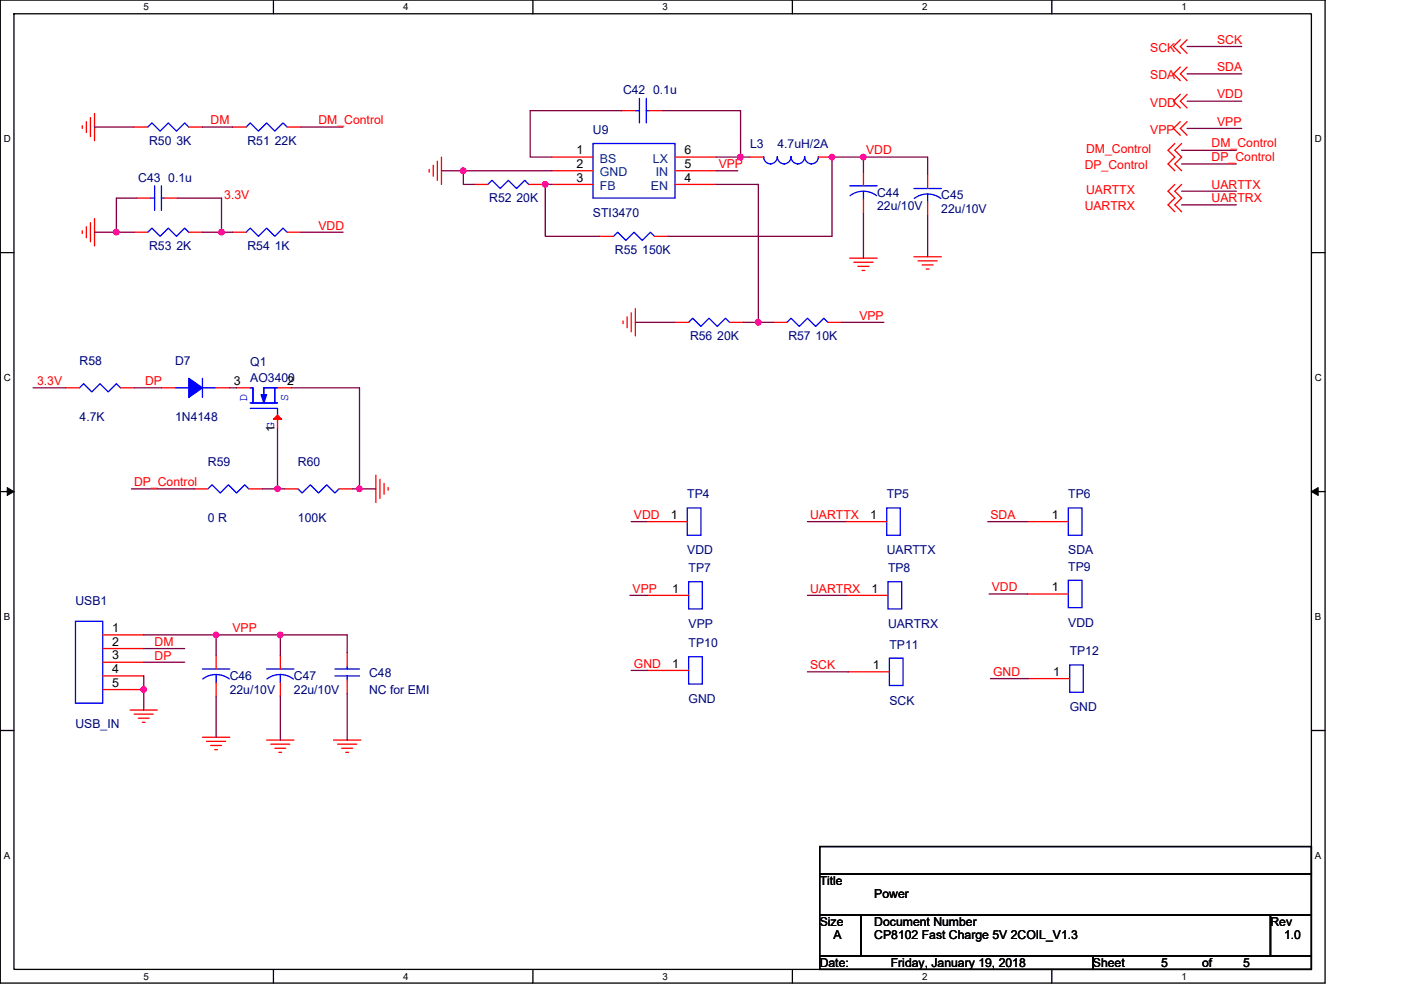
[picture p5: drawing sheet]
<svg xmlns="http://www.w3.org/2000/svg" width="297mm" height="210mm" viewBox="0 0 297 210" stroke-linecap="round" stroke-linejoin="round" font-family="sans-serif">
<path d="M.1 0h280.8v208.5h-280.8zM3 2.9h275v202.7h-275z" fill="none" stroke="#000" stroke-width=".28"/>
<g fill="#fff">
<path d="M30.5 .3h1.1v2.3h-1.1z"/>
<path d="M30.5 205.9h1.1v2.3h-1.1z"/>
</g>
<path d="M58 0v2.9M58 205.6v2.9" fill="none" stroke="#000" stroke-width=".28"/>
<g fill="#fff">
<path d="M85.5 .3h1.1v2.3h-1.1z"/>
<path d="M85.5 205.9h1.1v2.3h-1.1z"/>
</g>
<path d="M113 0v2.9M113 205.6v2.9" fill="none" stroke="#000" stroke-width=".28"/>
<g fill="#fff">
<path d="M140.5 .3h1.1v2.3h-1.1z"/>
<path d="M140.5 205.9h1.1v2.3h-1.1z"/>
</g>
<path d="M168 0v2.9M168 205.6v2.9" fill="none" stroke="#000" stroke-width=".28"/>
<g fill="#fff">
<path d="M195.5 .3h1.2v2.3h-1.2z"/>
<path d="M195.5 205.9h1.2v2.3h-1.2z"/>
</g>
<path d="M223 0v2.9M223 205.6v2.9" fill="none" stroke="#000" stroke-width=".28"/>
<g fill="#fff">
<path d="M250.5 .3h1.2v2.3h-1.2z"/>
<path d="M250.5 205.9h1.2v2.3h-1.2z"/>
<path d="M.8 28.3h1.5v2.3h-1.5z"/>
<path d="M278.8 28.3h1.5v2.3h-1.5z"/>
<path d="M.8 78.9h1.5v2.3h-1.5z"/>
<path d="M278.8 78.9h1.5v2.3h-1.5z"/>
</g>
<path d="M.1 53.6h2.9M278 53.6h2.9" fill="none" stroke="#000" stroke-width=".28"/>
<g fill="#fff">
<path d="M.8 129.6h1.4v2.3h-1.4z"/>
<path d="M278.8 129.6h1.4v2.3h-1.4z"/>
</g>
<path d="M.1 104.3h2.9M278 104.3h2.9" fill="none" stroke="#000" stroke-width=".28"/>
<path d="M1.5 103.4l1.5 .9-1.5 .8zM278 104.3l1.5-.9v1.7z" fill="#000" stroke="#000" stroke-width=".21"/>
<g fill="#fff">
<path d="M.8 180.3h1.4v2.3h-1.4z"/>
<path d="M278.8 180.3h1.4v2.3h-1.4z"/>
</g>
<path d="M.1 154.9h2.9M278 154.9h2.9M173.8 179.6h104.2v5.7h-104.2zM173.8 194h8.7v8.7h-8.7zM173.8 185.3h104.2v8.7h-104.2zM182.5 194h86.9v8.7h-86.9zM269.4 194h8.6v8.7h-8.6zM173.8 202.7h57.9v2.9h-57.9zM231.7 202.7h46.3v2.9h-46.3z" fill="none" stroke="#000" stroke-width=".28"/>
<g fill="none" stroke="#f00" stroke-width=".28">
<path d="M250.2 8.4l-1.4 1.5 1.4 1.4M250.2 14.2l-1.4 1.5 1.4 1.4M251.7 8.4l-1.5 1.5 1.5 1.4M251.7 14.2l-1.5 1.5 1.5 1.4M17.4 26.7v.5M18.3 25.8v2.3M19.2 24.9v4.1M20 24.1v5.7M28.4 26.9h2.9M40 26.9h2.9M49.3 26.9h2.9M60.9 26.9h2.9"/>
<path d="M91 35.9v.6M91.9 35.1v2.3M92.7 34.2v4M93.6 33.3v5.8M100.5 39.1h2.9M112.1 39.1h2.9M117 33.3h8.7M117 36.2h8.7M117 39.1h8.7M131.8 23.5h2.9M137.6 23.5h2.9M143.1 33.3h8.7"/>
<path d="M143.1 36.2h8.7M143.1 39.1h8.7M159 33.3h2.9M173.5 33.3h2.9M183.1 36.5v2.9M196.7 37.1v2.9M249.1 30.4l-1.5 1.5 1.5 1.4-1.5 1.5 1.5 1.4M249.1 39.1l-1.5 1.5 1.5 1.4-1.5 1.5 1.5 1.4M250.2 20l-1.4 1.5 1.4 1.4M250.3 25.8l-1.5 1.4 1.5 1.5M250.5 30.4l-1.4 1.5 1.4 1.4-1.4 1.5 1.4 1.4M250.5 39.1l-1.4 1.5 1.4 1.4-1.4 1.5 1.4 1.4"/>
<path d="M251.7 20l-1.5 1.5 1.5 1.4M251.7 25.8l-1.4 1.4 1.4 1.5M17.4 49v.5M18.3 48.1v2.3M19.2 47.2v4.1M20 46.4v5.8M28.4 49.3h2.9M29 42h2.9M34.8 42h2.9M40 49.3h2.9M49.3 49.3h2.9M60.9 49.3h2.9"/>
<path d="M127.2 50.1h2.9M138.8 50.1h2.9M180.2 54.8h5.8M181 55.6h4.1M181.9 56.5h2.3M182.8 57.4h.6M183.1 42.3v2.9M193.8 54.5h5.8M194.6 55.3h4.1M195.5 56.2h2.3M196.4 57.1h.6M196.7 42.9v2.9"/>
<path d="M132.1 68.1v.5M133 67.2v2.3M133.8 66.3v4.1M134.7 65.5v5.7M143.1 68.4h2.9M154.7 68.4h2.9M164 68.4h2.9M175.5 68.4h2.9M14 82.3h2.9M25.5 82.3h2.9M34.2 82.3h2.9M45.8 82.3h2.9"/>
<path d="M50.2 82.3h2.9M58.8 88.1v2.9M58.8 82.3h2.9M41.2 103.7h2.9M52.8 103.7h2.9M60.3 103.7h2.9M71.9 103.7h2.9M79.7 100.8v5.8M80.6 101.7v4M81.4 102.5v2.3M82.3 103.4v.6M137 110.6h8.7"/>
<path d="M179.3 110.6h8.7M217.8 110.6h8.7M21.8 134.7h8.7M21.8 137.6h8.7M45.8 139v2.9M59.4 139v2.9M73.6 138.4v2.9M137.3 126.3h8.7M179.6 126.3h8.7M217.8 126h8.7M21.8 140.5h8.7M21.8 143.4h8.7"/>
<path d="M21.8 146.3h8.7M27.6 150.6h5.8M28.4 151.5h4.1M29.3 152.3h2.3M30.2 153.2h.6M42.9 156.4h5.8M43.8 157.2h4M44.7 158.1h2.3M45.5 159h.6M45.8 144.8v2.9M56.5 157h5.8M57.4 157.8h4"/>
<path d="M58.3 158.7h2.3M59.1 159.6h.6M59.4 144.8v2.9M70.7 157h5.8M71.6 157.8h4M72.5 158.7h2.3M73.3 159.6h.6M73.6 144.2v2.9M137.3 142.2h8.7M179.9 142.5h8.7M218.1 143.9h8.7"/>
</g>
<g fill="none" stroke="#00f" stroke-width=".28">
<path d="M31.3 26.9l.9-.8 1.7 1.7 1.8-1.7 1.7 1.7 1.8-1.7 .8 .8M32.8 39.4v5.2M34.2 39.4v5.2M52.2 26.9l.9-.8 1.7 1.7 1.7-1.7 1.8 1.7 1.7-1.7 .9 .8M103.4 39.1l.9-.9 1.7 1.8 1.8-1.8 1.7 1.8 1.7-1.8 .9 .9M125.7 30.4h17.4v11.6h-17.4zM134.7 23.5h.9M135.6 20.9v5.2M137 23.5h.6M137 20.9v5.2M164.8 33.3a1.46 1.46 0 0 1-1.4 1.5 1.44 1.44 0 0 1-1.5-1.5M173.5 33.3a1.45 1.45 0 0 1-1.5 1.5 1.45 1.45 0 0 1-1.4-1.5 1.45 1.45 0 0 1-1.5 1.5 1.45 1.45 0 0 1-1.4-1.5 1.46 1.46 0 0 1-1.4 1.5 1.44 1.44 0 0 1-1.5-1.5"/>
<path d="M180.2 39.4h5.8M193.8 40h5.8M31.3 49.3l.9-.9 1.7 1.7 1.8-1.7 1.7 1.7 1.8-1.7 .8 .9M31.9 42h.9M34.2 42h.6M52.2 49.3l.9-.9 1.7 1.7 1.7-1.7 1.8 1.7 1.7-1.7 .9 .9M130.1 50.1l.9-.8 1.7 1.7 1.7-1.7 1.8 1.7 1.7-1.7 .9 .8M180.2 41.5a4.6 4.6 0 0 1 5.7 0M183.1 40.6v1.7M193.8 42.1a4.6 4.6 0 0 1 5.7 0M196.7 41.1v1.8M146 68.4l.9-.9 1.7 1.7 1.7-1.7 1.8 1.7 1.7-1.7 .9 .9"/>
<path d="M166.9 68.4l.8-.9 1.8 1.7 1.7-1.7 1.7 1.7 1.8-1.7 .8 .9M16.9 82.3l.8-.9 1.8 1.7 1.7-1.7 1.7 1.7 1.8-1.7 .8 .9M37.1 82.3h2.9M42.9 80.2v4.1M42.9 82.3h2.9M53.1 85.4h5.7M53.1 86.6h5.7v1.5M53.6 85.2v-2.9h-.5h.5v3.1M55.9 83.4v-1.1h2.9h-2.9v1.7M58.3 82.6v2.6M58.3 82.3v3.1M44.1 103.7l.9-.9 1.7 1.8 1.7-1.8 1.8 1.8 1.7-1.8 .9 .9"/>
<path d="M63.2 103.7l.8 .9 1.8-1.8 1.7 1.8 1.8-1.8 1.7 1.8 .9-.9M145.7 107.7h2.9v5.8h-2.9zM188 107.7h2.9v5.8h-2.9zM226.5 107.7h2.9v5.8h-2.9zM16 131.8h5.8v17.3h-5.8zM146 139.3h2.9v5.8h-2.9zM146 123.4h2.9v5.8h-2.9zM188.3 123.4h2.9v5.8h-2.9zM188.6 139.6h2.9v5.8h-2.9zM226.5 123.1h2.9v5.8h-2.9zM42.9 141.9h5.8M45.8 143.1v1.7"/>
<path d="M48.6 144a4.7 4.7 0 0 0-5.6 0M56.5 141.9h5.8M56.6 144l1.3-.7 1.5-.2 1.5 .2 1.3 .7M59.4 143.1v1.7M71 143.4h5.2M71 141.9h5.2M73.6 141.3v.6M73.6 143.4v.8M226.8 141h2.9v5.8h-2.9z"/>
</g>
<g fill="#00f" stroke="#00f" stroke-width=".28">
<path d="M55.4 83.7h1.1l-.6 1.7z" fill-rule="evenodd"/>
<path d="M40 80.2l2.9 2.1-2.9 2z" fill-rule="evenodd"/>
</g>
<path d="M58 88.9l.8-.8 .9 .8z" fill="#f00" stroke="#f00" stroke-width=".28"/>
<g fill="none" stroke="#800040" stroke-width=".28">
<path d="M251.7 9.9h11.6M251.7 15.7h11.6M20 26.9h8.4M42.9 26.9h6.4M63.8 26.9h8.9M93.6 36.2h4.6v2.9h2.3M98.2 36.2h18.8M115 39.1h.6M115.6 39.1v11h11.6M115.6 39.1h1.4M131.8 23.5h-19.4v9.8h4.6M140.5 23.5h16.5v9.8"/>
<path d="M151.8 36.2h4.6M151.8 39.1h9v29.3M151.8 33.3h5.2M157 33.3h2M183.1 33.3h-6.7v16.8h-34.7M183.1 33.3v3.2M183.1 33.3h13.6v3.8M250.5 31.9h11.6M250.5 34.8h11.6M251.7 27.2h11.6M251.7 21.5h11.6M20 49.3h4.7"/>
<path d="M24.7 49.3h3.7M29 42h-4.3v7.3M37.7 42h9.3v7.3M42.9 49.3h4.1M47 49.3h2.3M63.8 49.3h8.9M183.1 45.2v9.6M196.7 45.8v8.7M250.5 40.6h11.6M250.5 43.5h11.6M134.7 68.4h8.4M157.6 68.4h3.2"/>
<path d="M160.8 68.4h3.2M178.4 68.4h9M7 82.3h7M28.4 82.3h5.8M48.7 82.3h1.5M58.8 91v12.7M61.7 82.3h14.5v21.4M27.9 103.7h13.3M55.7 103.7h3.1M58.8 103.7h1.5M74.8 103.7h1.4M76.2 103.7h3.5"/>
<path d="M133.8 110.6h3.2M171.2 110.6h8.1M209.4 110.6h8.4M30.5 137.6h8.7M30.5 134.7h15.3M45.8 134.7h13.6v4.3M45.8 134.7v4.3M59.4 134.7h14.2v3.7M133.6 126.3h3.7M171.2 126.3h8.4M209.7 126h8.1M30.5 140.5h8.7"/>
<path d="M30.5 143.4v7.2M45.8 147.7v8.7M59.4 147.7v9.3M73.6 147.1v9.9M133.8 142.2h3.5M171.2 142.5h8.7M210 143.9h8.1"/>
</g>
<g fill="#f0f" stroke="#f0f" stroke-width=".28">
<circle cx="76.2" cy="103.7" r=".57"/>
<circle cx="47" cy="49.2" r=".57"/>
<circle cx="59.4" cy="134.7" r=".57"/>
<circle cx="98.2" cy="36.2" r=".57"/>
<circle cx="30.5" cy="146.2" r=".57"/>
<circle cx="115.6" cy="39.1" r=".57"/>
<circle cx="176.4" cy="33.3" r=".57"/>
<circle cx="160.8" cy="68.3" r=".57"/>
<circle cx="58.8" cy="103.7" r=".57"/>
<circle cx="45.8" cy="134.7" r=".57"/>
<circle cx="157" cy="33.3" r=".57"/>
<circle cx="183" cy="33.3" r=".57"/>
<circle cx="24.7" cy="49.2" r=".57"/>
</g>
<g font-size="2.6" fill="#f00">
<text x="243.9" y="11">SCK</text>
<text x="258.1" y="9.3">SCK</text>
<text x="243.9" y="16.8">SDA</text>
<text x="258.1" y="15.1">SDA</text>
<text x="243.9" y="22.6">VDD</text>
<text x="258.1" y="20.9">VDD</text>
<text x="44.7" y="26.4">DM</text>
<text x="67.5" y="26.3">DM_Control</text>
<text x="243.9" y="28.4">VPP</text>
<text x="258.1" y="26.7">VPP</text>
<text x="152.4" y="35.6">VPP</text>
<text x="183.6" y="32.7">VDD</text>
<text x="230" y="35.9">DP_Control</text>
<text x="230.3" y="32.5">DM_Control</text>
<text x="256.9" y="31.2">DM_Control</text>
<text x="256.9" y="34.1">DP_Control</text>
<text x="230.3" y="41.1">UARTTX</text>
<text x="256.9" y="40">UARTTX</text>
<text x="47.5" y="42.3">3.3V</text>
<text x="230" y="44.6">UARTRX</text>
<text x="256.9" y="42.9">UARTRX</text>
<text x="67.5" y="48.7">VDD</text>
<text x="182.2" y="67.8">VPP</text>
<text x="7.9" y="81.7">3.3V</text>
<text x="30.8" y="81.7">DP</text>
<text x="28.4" y="103">DP_Control</text>
<text x="134.4" y="110.1">VDD</text>
<text x="171.8" y="110.1">UARTTX</text>
<text x="210" y="110.1">SDA</text>
<text x="134.1" y="125.7">VPP</text>
<text x="171.8" y="125.7">UARTRX</text>
<text x="210.3" y="125.4">VDD</text>
<text x="32.8" y="137">DM</text>
<text x="49.3" y="134.1">VPP</text>
<text x="32.8" y="139.9">DP</text>
<text x="134.4" y="141.6">GND</text>
<text x="171.8" y="141.9">SCK</text>
<text x="210.6" y="143.4">GND</text>
</g>
<g font-size="2.6" fill="#000080">
<text x="132.1" y="20">C42 0.1u</text>
<text x="125.7" y="28.4">U9</text>
<text x="31.6" y="30.7">R50 3K</text>
<text x="52.5" y="30.7">R51 22K</text>
<text x="159" y="31.3">L3</text>
<text x="164.8" y="31.3">4.7uH/2A</text>
<text x="29.3" y="38.5">C43 0.1u</text>
<text x="186" y="41.7">C44</text>
<text x="103.7" y="42.9">R52 20K</text>
<text x="125.7" y="46.1">STI3470</text>
<text x="186" y="44.6">22u/10V</text>
<text x="199.6" y="42.3">C45</text>
<text x="199.6" y="45.2">22u/10V</text>
<text x="31.6" y="53">R53 2K</text>
<text x="52.5" y="53">R54 1K</text>
<text x="130.4" y="53.9">R55 150K</text>
<text x="16.9" y="77.3">R58</text>
<text x="37.1" y="77.3">D7</text>
<text x="53.1" y="77.6">Q1</text>
<text x="146.3" y="72.1">R56 20K</text>
<text x="167.1" y="72.1">R57 10K</text>
<text x="53.1" y="81.1">AO3400</text>
<text x="16.9" y="89.2">4.7K</text>
<text x="37.1" y="89.2">1N4148</text>
<text x="44.1" y="98.8">R59</text>
<text x="63.2" y="98.8">R60</text>
<text x="145.7" y="105.7">TP4</text>
<text x="188" y="105.7">TP5</text>
<text x="226.5" y="105.7">TP6</text>
<text x="44.1" y="110.7">0 R</text>
<text x="63.2" y="110.7">100K</text>
<text x="145.7" y="117.6">VDD</text>
<text x="188" y="117.6">UARTTX</text>
<text x="226.5" y="117.6">SDA</text>
<text x="146" y="121.4">TP7</text>
<text x="188.3" y="121.4">TP8</text>
<text x="226.5" y="121.1">TP9</text>
<text x="16" y="128.3">USB1</text>
<text x="146" y="137.3">TP10</text>
<text x="146" y="133.2">VPP</text>
<text x="188.3" y="133.2">UARTRX</text>
<text x="188.6" y="137.6">TP11</text>
<text x="226.5" y="132.9">VDD</text>
<text x="78.2" y="143.7">C48</text>
<text x="226.8" y="139">TP12</text>
<text x="48.7" y="144.2">C46</text>
<text x="48.7" y="147.1">22u/10V</text>
<text x="62.3" y="144.2">C47</text>
<text x="62.3" y="147.1">22u/10V</text>
<text x="78.2" y="147.1">NC for EMI</text>
<text x="146" y="149.2">GND</text>
<text x="188.6" y="149.5">SCK</text>
<text x="16" y="154.4">USB_IN</text>
<text x="226.8" y="150.9">GND</text>
</g>
<g font-size="2.6">
<text x="122.2" y="32.7">1</text>
<text x="122.2" y="35.6">2</text>
<text x="145.1" y="35.6">5</text>
<text x="145.1" y="32.7">6</text>
<text x="122.2" y="38.5">3</text>
<text x="145.1" y="38.5">4</text>
<text x="49.6" y="81.7">3</text>
<text x="60.9" y="81.7">2</text>
<text x="58.2" y="91.5" transform="rotate(-90 58.2 91.5)">1G</text>
<text x="142.2" y="110">1</text>
<text x="184.5" y="110">1</text>
<text x="223" y="110">1</text>
<text x="142.5" y="125.7">1</text>
<text x="184.8" y="125.7">1</text>
<text x="223" y="125.4">1</text>
<text x="23.8" y="134.1">1</text>
<text x="23.8" y="137">2</text>
<text x="23.8" y="139.9">3</text>
<text x="23.8" y="142.8">4</text>
<text x="142.5" y="141.6">1</text>
<text x="185.1" y="141.9">1</text>
<text x="223.3" y="143.3">1</text>
<text x="23.8" y="145.7">5</text>
<text x="173.8" y="187.7">Title</text>
<text x="185.4" y="190.6">Power</text>
<text x="173.8" y="196.4">Size</text>
<text x="185.4" y="196.4">Document Number</text>
<text x="269.4" y="196.4">Rev</text>
<text x="176.7" y="199.3">A</text>
<text x="185.4" y="199.3">CP8102 Fast Charge 5V 2COIL_V1.3</text>
<text x="272.2" y="199.3">1.0</text>
<text x="173.8" y="205">Date:</text>
<text x="188.9" y="205">Friday, January 19, 2018</text>
<text x="231.7" y="205">Sheet</text>
<text x="246.2" y="205">5</text>
<text x="254.9" y="205">of</text>
<text x="263.6" y="205">5</text>
</g>
<g font-size="2.6" fill="#004080">
<text x="127.2" y="34.5">BS</text>
<text x="138.4" y="34.5">LX</text>
<text x="127.2" y="37.4">GND</text>
<text x="127.2" y="40.3">FB</text>
<text x="138" y="40.3">EN</text>
<text x="139" y="37.4">IN</text>
</g>
<g font-size="2.6" fill="#00f">
<text x="52.4" y="85.2" transform="rotate(-90 52.4 85.2)">D</text>
<text x="61.1" y="85.2" transform="rotate(-90 61.1 85.2)">S</text>
</g>
<g font-size="2.1">
<text x="30.5" y="2.2">5</text>
<text x="85.5" y="2.2">4</text>
<text x="140.5" y="2.2">3</text>
<text x="195.5" y="2.2">2</text>
<text x="250.5" y="2.2">1</text>
<text x=".8" y="30.1">D</text>
<text x="278.8" y="30.1">D</text>
<text x=".8" y="80.8">C</text>
<text x="278.8" y="80.8">C</text>
<text x=".8" y="131.4">B</text>
<text x="278.8" y="131.4">B</text>
<text x=".8" y="182.1">A</text>
<text x="278.8" y="182.1">A</text>
<text x="30.5" y="207.8">5</text>
<text x="85.5" y="207.8">4</text>
<text x="140.5" y="207.8">3</text>
<text x="195.5" y="207.8">2</text>
<text x="250.5" y="207.8">1</text>
</g>
</svg>
